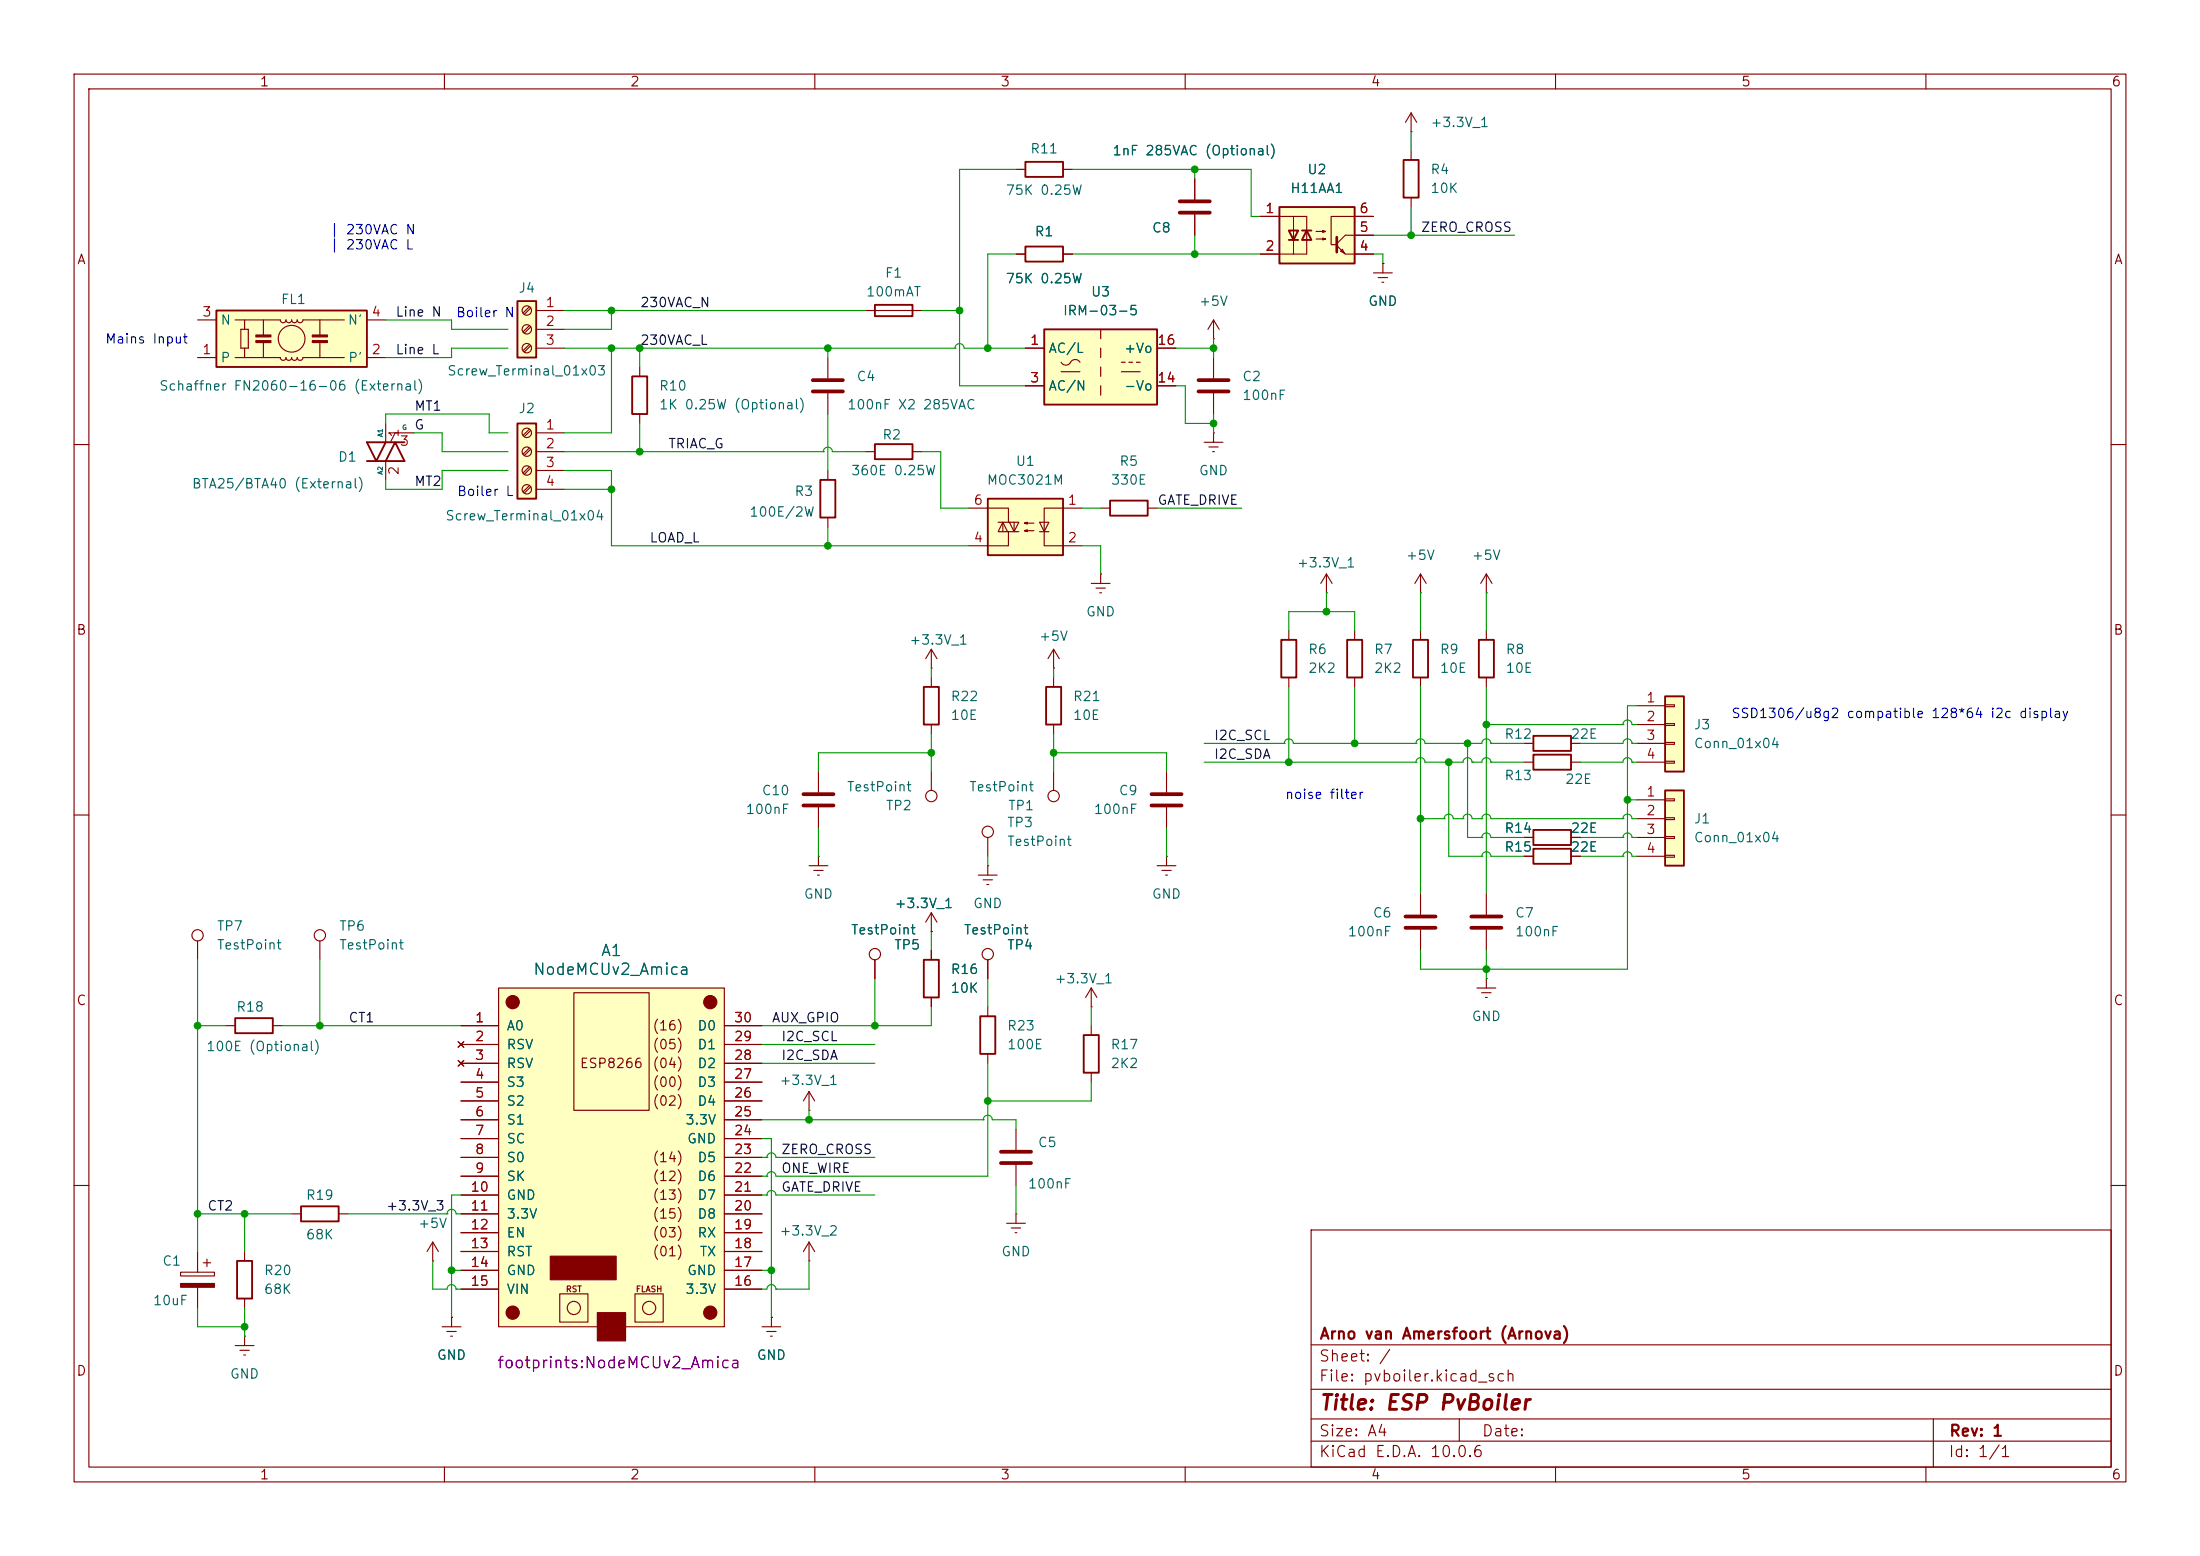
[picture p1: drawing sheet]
<svg xmlns="http://www.w3.org/2000/svg" width="297mm" height="210mm" viewBox="0 0 297 210" stroke-linecap="round" stroke-linejoin="round" font-family="sans-serif">
<g fill="none" stroke="#840000" stroke-width=".15">
<path d="M10 10h277v190h-277zM12 12h273v186h-273zM60 10v2M110 10v2M160 10v2M210 10v2M260 10v2M161.3 24.1v2.8M161.3 29v2.8M185.4 36.8h2.6M186.1 37.5h1.2M186.6 38.1h.2"/>
<path d="M186.7 35.6h.1M186.7 35.6v1.2M86.4 49.5v1.3M86.4 55.9v1.3M163.8 45.7h.1M163.8 43.2v2.5M163.8 48.3v2.8M163.8 53.1v2.8M163.8 43.2l-.7 1.3M163.8 43.2l.8 1.3M10 60h2M285 60h2"/>
<path d="M200.7 85.1v1.3M200.7 91.4v1.3M10 110h2M109.2 116.8h2.6M109.9 117.5h1.2M110.4 118.1h.2M110.5 115.6h.1M110.5 115.6v1.2M285 110h2M133.3 135.9v1.3M191.8 120.7v2.7M191.8 125.5v2.8"/>
<path d="M199.4 133.4h2.5M200 134h1.3M200.5 134.6h.3M200.7 132.1h.1M200.7 132.1v1.3M133.3 142.2v1.3M10 160h2M109.2 170.2h.1M109.2 167.6l-.7 1.3M109.2 167.6l.8 1.3M109.2 167.6v2.6M177 166h108v32h-108z"/>
<path d="M285 160h2M60 198v2M110 198v2M160 198v2M177 194.5h108M177 191.5h108M177 187.5h108M177 181.5h108M197 191.5v3M210 198v2M260 198v2M261 191.5v6.5"/>
</g>
<path d="M85.3 50.8h2.1v5.1h-2.1zM199.6 86.4h2.1v5h-2.1zM132.3 137.2h2.1v5h-2.1z" fill="none" stroke="#840000" stroke-width=".25"/>
<path d="M159.3 27.2h4M159.3 28.7h4M161.8 51.3h4.1M161.8 52.8h4.1M189.7 123.7h4.1M189.7 125.2h4.1" fill="none" stroke="#840000" stroke-width=".51"/>
<path d="M172.7 27.9h10.2v7.7h-10.2z" fill="#ffffc2"/>
<path d="M172.7 27.9h10.2v7.7h-10.2zM174 31.1h1.3l-.7 1.3zM174 32.4h1.3M175.8 31.1h1.2M176.4 31.1l.6 1.3h-1.2z" fill="none" stroke="#840000" stroke-width=".25"/>
<path d="M170.2 29.2h4.4v5.1h-4.4M174.6 29.2h1.8v5.1h-1.8M177.7 31.2h1.2l-.3 .2v-.3l.3 .1M177.7 32.3h1.2l-.3 .1v-.3l.3 .2M180.5 33.1l1.1 1.2h3.8M181 33.9l.2-.2 .3 .5zM185.4 29.2h-5.7v3.8h.6M185.4 31.8h-3.8l-1.1 1.1" fill="none" stroke="#840000" stroke-width=".15"/>
<path d="M180.5 32v2" fill="none" stroke="#840000" stroke-width=".36"/>
<path d="M67.3 133.4h30.5v45.7h-30.5z" fill="#ffffc2"/>
<g fill="#840000" stroke="#840000" stroke-width=".15">
<path d="M74.3 169.5h8.9v3.2h-8.9z"/>
<path d="M80.6 177.2h3.9v3.8h-3.9z"/>
<circle cx="69.2" cy="135.3" r=".89"/>
<circle cx="69.2" cy="177.2" r=".89"/>
<circle cx="95.9" cy="135.3" r=".89"/>
<circle cx="95.9" cy="177.2" r=".89"/>
</g>
<g fill="none" stroke="#840000" stroke-width=".15">
<path d="M62.2 138.4h5.1M67.3 133.4h30.5v45.7h-30.5zM77.5 134h10.1v15.9h-10.1zM97.8 138.4h5.1M61.8 140.6l.8 .8M61.8 143.1l.8 .8M62.2 141h5.1M62.2 143.5h5.1M62.2 146.1h5.1M62.2 148.6h5.1M62.2 151.1h5.1M62.2 153.7h5.1"/>
<path d="M62.2 156.2h5.1M62.2 158.8h5.1M62.6 140.6l-.8 .8M62.6 143.1l-.8 .8M97.8 141h5.1M97.8 143.5h5.1M97.8 146.1h5.1M97.8 148.6h5.1M97.8 151.1h5.1M97.8 153.7h5.1M97.8 156.2h5.1M97.8 158.8h5.1"/>
<path d="M62.2 161.3h5.1M62.2 163.8h5.1M62.2 166.4h5.1M62.2 168.9h5.1M62.2 171.5h5.1M62.2 174h5.1M75.6 174.6h3.8v3.8h-3.8zM85.7 174.6h3.8v3.8h-3.8zM97.8 161.3h5.1M97.8 163.8h5.1M97.8 166.4h5.1M97.8 168.9h5.1"/>
<path d="M97.8 171.5h5.1M97.8 174h5.1M102.9 179.1h2.5M103.5 179.7h1.3M104.1 177.8h.1M104.1 177.8v1.3M104 180.3h.3"/>
<circle cx="77.5" cy="176.5" r=".89"/>
<circle cx="87.6" cy="176.5" r=".89"/>
</g>
<path d="M224.8 106.7h2.5v10.1h-2.5z" fill="#ffffc2"/>
<path d="M189.5 21.6h2v5.1h-2zM224.8 106.7h2.5v10.1h-2.5z" fill="none" stroke="#840000" stroke-width=".25"/>
<g fill="none" stroke="#840000" stroke-width=".15">
<path d="M190.5 17.8h.1M190.5 15.2l-.8 1.3M190.5 15.2l.8 1.3M190.5 15.2v2.6M190.5 20.3v1.3M190.5 26.7v1.2M221 108h3.8M221 110.5h3.8M221 113h3.8M221 115.6h3.8M224.8 107.8h1.3v.3h-1.3zM224.8 110.4h1.3v.2h-1.3z"/>
<path d="M224.8 112.9h1.3v.3h-1.3zM224.8 115.4h1.3v.3h-1.3zM109.2 149.9h.1M109.2 147.3l-.7 1.3M109.2 147.3l.8 1.3M109.2 147.3v2.6"/>
</g>
<path d="M224.8 94h2.5v10.1h-2.5z" fill="#ffffc2"/>
<path d="M149.9 67.6h5v2h-5zM173 86.4h2v5h-2zM181.9 86.4h2v5h-2zM224.8 94h2.5v10.1h-2.5zM146.3 139.7h2v5.1h-2z" fill="none" stroke="#840000" stroke-width=".25"/>
<g fill="none" stroke="#840000" stroke-width=".15">
<path d="M147.3 78.7h2.6M148 79.4h1.2M148.6 77.5h.1M148.6 77.5v1.2M148.6 68.6h1.3M154.9 68.6h1.3M148.5 80h.2M174 85.1v1.3M174 91.4v1.3M182.9 85.1v1.3M182.9 91.4v1.3M221 95.3h3.8"/>
<path d="M221 97.8h3.8M224.8 95.1h1.3v.3h-1.3zM224.8 97.7h1.3v.2h-1.3zM110.5 104.1v2.8M110.5 109v2.8M221 100.3h3.8M221 102.9h3.8M224.8 100.2h1.3v.3h-1.3zM224.8 102.7h1.3v.3h-1.3zM147.3 138.4v1.3M147.3 144.8v1.3M135.9 165.1h2.5"/>
<path d="M136.5 165.7h1.3M137 166.4h.3M137.2 163.8h.1M137.2 163.8v1.3"/>
</g>
<path d="M108.5 107.2h4M108.5 108.7h4" fill="none" stroke="#840000" stroke-width=".51"/>
<path d="M133.3 67.3h10.2v7.6h-10.2z" fill="#ffffc2"/>
<path d="M118.1 59.9h5.1v2.1h-5.1zM133.3 67.3h10.2v7.6h-10.2zM32 170.2h2v5.1h-2z" fill="none" stroke="#840000" stroke-width=".25"/>
<g fill="none" stroke="#840000" stroke-width=".15">
<path d="M116.8 61h1.3M123.2 61h1.3M130.8 68.6h5.3v1.9M134.7 70.5h2.8l-.6 1.3-.6-1.3M135.4 70.5v1.3M136 71.8l-.6-1.3-.7 1.3h2.8M136.1 71.8v1.9h-5.3M136.9 70.5v1.3M138.3 70.6l.4-.1v.2l-.4-.1h1.3M138.3 71.6l.4-.1v.3l-.4-.2h1.3M140.3 70.5h1.3l-.6 1.3zM140.3 71.8h1.3"/>
<path d="M146 68.6h-5v5.1h5M24.4 171.7h4.6v.5h-4.6zM26.7 168.9v2.8M26.7 173.7v2.8M27.4 170.4h1M27.9 169.9v1M33 168.9v1.3M33 175.3v1.2"/>
</g>
<path d="M24.4 173.2h4.6v.5h-4.6z" fill="#840000" stroke="#840000" stroke-width=".15"/>
<path d="M141 44.5h15.2v10.1h-15.2z" fill="#ffffc2"/>
<g fill="none" stroke="#840000" stroke-width=".25">
<path d="M138.4 33.3h5.1v2h-5.1zM138.4 21.8h5.1v2.1h-5.1zM52.1 59.7l-1.3 2.5-1.3-2.5h5.1M118.1 41.1h5.1v1.6h-5.1zM141 44.5h15.2v10.1h-15.2zM49.5 62.2h5.1l-1.3-2.5-1.2 2.5M110.7 64.8h2.1v5.1h-2.1zM141.2 92.7h2.1v5.1h-2.1zM190.8 86.4h2v5h-2zM207 101.9h5.1v2h-5.1zM207 112h5.1v2h-5.1zM31.7 137.4h5.1v2h-5.1z"/>
<path d="M40.6 162.8h5.1v2h-5.1z"/>
</g>
<g fill="none" stroke="#840000" stroke-width=".15">
<path d="M137.2 34.3h1.2M137.2 22.9h1.2M143.5 34.3h1.3M143.5 22.9h1.3M52.1 57.2v2.5M55.9 58.4h-2.6l-.6 1.3M111.8 48.3v2.8M111.8 53.1v2.8M116.8 41.9h7.7M138.4 47h2.6M138.4 52.1h2.6M143.3 48.9a.77 .77 0 0 0 .7 .4 .77 .77 0 0 0 .7-.6 .73 .73 0 0 1 1.1 .2"/>
<path d="M143.3 50.2h2.5M148.6 44.5v1.2M148.6 47v1.3M148.6 49.5v1.3M148.6 52.1v1.2M151.4 50.2h2.5M151.4 48.9h.5M152.4 48.9h.5M153.4 48.9h.5M156.2 47h2.5M156.2 52.1h2.5M52.1 62.2v2.6"/>
<path d="M111.8 63.5v1.3M111.8 69.9v1.2M125.7 90.2h.1M125.7 87.6v2.6M125.7 87.6l-.7 1.3M125.7 87.6l.8 1.3M142.2 90.2h.1M142.2 87.6v2.6M142.2 91.4v1.3M142.2 97.8v1.3M142.2 87.6l-.7 1.3M142.2 87.6l.8 1.3"/>
<path d="M191.8 85.1v1.3M191.8 91.4v1.3M125.7 104.1v2.6M132.1 118.1h2.5M132.7 118.7h1.3M133.2 119.4h.3M133.3 116.8h.1M133.3 113v2.6M133.3 116.8v1.3M142.2 104.1v2.6M156.2 116.8h2.5M156.8 117.5h1.3"/>
<path d="M157.4 118.1h.2M157.5 115.6h.1M157.5 104.1v2.8M157.5 109v2.8M157.5 115.6v1.2M205.7 102.9h1.3M205.7 113h1.3M212.1 102.9h1.3M212.1 113h1.3M26.7 127v2.5M30.5 138.4h1.2M36.8 138.4h1.3"/>
<path d="M43.2 127v2.5M125.7 125.7h.1M125.7 123.2l.8 1.3M125.7 123.2l-.7 1.3M125.7 123.2v2.5M147.3 135.9h.1M147.3 133.4l.8 1.2M147.3 133.4l-.7 1.2M147.3 133.4v2.5M39.4 163.8h1.2M45.7 163.8h1.3M58.4 170.2h.1"/>
<path d="M58.4 167.6l-.7 1.3M58.4 167.6l.8 1.3M58.4 167.6v2.6M59.7 179.1h2.5M60.3 179.7h1.3M61 177.8h.1M61 177.8v1.3M31.7 181.6h2.6M32.4 182.2h1.3M32.9 182.9h.2M33 180.3h.1M33 180.3v1.3"/>
<path d="M60.8 180.3h.3"/>
<circle cx="125.7" cy="107.4" r=".76"/>
<circle cx="133.3" cy="112.3" r=".76"/>
<circle cx="142.2" cy="107.4" r=".76"/>
<circle cx="26.7" cy="126.2" r=".76"/>
<circle cx="43.2" cy="126.2" r=".76"/>
</g>
<path d="M109.7 52.8h4.1M109.7 51.3h4.1M155.4 107.2h4.1M155.4 108.7h4.1" fill="none" stroke="#840000" stroke-width=".51"/>
<path d="M69.8 40.6h2.6v7.7h-2.6z" fill="#ffffc2"/>
<path d="M69.8 40.6h2.6v7.7h-2.6zM124.7 129.5h2v5.1h-2z" fill="none" stroke="#840000" stroke-width=".25"/>
<g fill="none" stroke="#840000" stroke-width=".15">
<path d="M71.5 41.4l-.9 .8M71.5 43.9l-.9 .9M71.5 46.5l-.9 .8M71.7 41.6l-.9 .8M71.7 44.1l-.9 .9M71.7 46.7l-.9 .8M72.4 41.9h3.8M72.4 44.5h3.8M72.4 47h3.8M162.6 59.7h2.5M163.8 58.4h.1M163.8 58.4v1.3"/>
<path d="M163.2 60.3h1.3M163.7 61h.3M191.8 77.5l-.8 1.2M191.8 77.5l.7 1.2M191.8 77.5v2.5M191.8 80h.1M118.1 129.5v2.6M125.7 128.3v1.2M125.7 134.6v1.3M133.3 129.5v2.6M200.7 120.7v2.7M200.7 125.5v2.8"/>
<path d="M137.2 152.4v2.8M137.2 157.2v2.8"/>
<circle cx="71.1" cy="41.9" r=".63"/>
<circle cx="71.1" cy="44.4" r=".63"/>
<circle cx="71.1" cy="47" r=".63"/>
<circle cx="118.1" cy="128.8" r=".76"/>
<circle cx="133.3" cy="128.8" r=".76"/>
</g>
<path d="M198.6 123.7h4.1M198.6 125.2h4.1M135.1 155.4h4.1M135.1 157h4.1" fill="none" stroke="#840000" stroke-width=".51"/>
<path d="M69.8 57.2h2.6v10.1h-2.6z" fill="#ffffc2"/>
<path d="M69.8 57.2h2.6v10.1h-2.6zM124.7 92.7h2v5.1h-2zM207 99.3h5.1v2h-5.1z" fill="none" stroke="#840000" stroke-width=".25"/>
<g fill="none" stroke="#840000" stroke-width=".15">
<path d="M71.5 57.9l-.9 .9M71.7 58.1l-.9 .8M72.4 58.4h3.8M71.5 60.5l-.9 .8M71.5 63l-.9 .8M71.5 65.5l-.9 .9M71.7 60.6l-.9 .9M71.7 63.2l-.9 .8M71.7 65.7l-.9 .8M72.4 61h3.8M72.4 63.5h3.8M72.4 66h3.8"/>
<path d="M179.1 77.5l-.8 1.2M179.1 77.5l.7 1.2M179.1 77.5v2.5M200.7 77.5l-.8 1.2M200.7 77.5l.7 1.2M200.7 77.5v2.5M125.7 91.4v1.3M125.7 97.8v1.3M179.1 80h.1M200.7 80h.1M205.7 100.3h1.3M212.1 100.3h1.3"/>
<circle cx="71.1" cy="58.4" r=".63"/>
<circle cx="71.1" cy="66" r=".63"/>
<circle cx="71.1" cy="61" r=".63"/>
<circle cx="71.1" cy="63.5" r=".63"/>
</g>
<path d="M29.2 41.9h20.3v7.6h-20.3z" fill="#ffffc2"/>
<path d="M29.2 41.9h20.3v7.6h-20.3zM207 114.6h5.1v2h-5.1z" fill="none" stroke="#840000" stroke-width=".25"/>
<g fill="none" stroke="#840000" stroke-width=".15">
<path d="M137.2 34.3h1.2M143.5 34.3h1.3M161.3 24.1v2.8M161.3 29v2.8M170.2 34.3h2.5M170.2 29.2h2.5M182.9 34.3h2.5M182.9 29.2h2.5M182.9 31.8h2.5M186.7 35.6h.1M26.7 48.3h2.5M26.7 43.2h2.5"/>
<path d="M31.7 48.3h6.1l.2 .2 .2 .1 .3-.1 .1-.2 .1 .2 .3 .1 .3-.1 .1-.2 .1 .2 .3 .1 .2-.1 .1-.2 .1 .2 .3 .1 .3-.1 .1-.2h5.6M31.7 43.2h6.1l.2 .2 .2 .2 .3-.2 .1-.2 .1 .2 .3 .2 .3-.2 .1-.2 .1 .2 .3 .2 .2-.2 .1-.2 .1 .2 .3 .2 .3-.2 .1-.2h5.6M32.5 44.5h1v2.5h-1zM33 43.2v1.3M33 47v1.3M35.6 43.2v2M35.6 46.2v2.1M43.2 43.2v2M43.2 46.2v2.1M49.5 48.3h2.6M49.5 43.2h2.6M138.4 47h2.6"/>
<path d="M138.4 52.1h2.6M156.2 47h2.5M156.2 52.1h2.5M205.7 115.6h1.3M205.7 113h1.3M212.1 115.6h1.3M212.1 113h1.3M62.2 138.4h5.1M97.8 138.4h5.1M118.1 129.5v2.6M125.7 125.7h.1M125.7 128.3v1.2"/>
<path d="M125.7 134.6v1.3M133.3 129.5v2.6M61.8 140.6l.8 .8M61.8 143.1l.8 .8M62.2 141h5.1M62.2 143.5h5.1M62.2 146.1h5.1M62.2 148.6h5.1M62.2 151.1h5.1M62.2 153.7h5.1M62.2 156.2h5.1M62.2 158.8h5.1"/>
<path d="M62.6 140.6l-.8 .8M62.6 143.1l-.8 .8M97.8 141h5.1M97.8 143.5h5.1M97.8 146.1h5.1M97.8 148.6h5.1M97.8 151.1h5.1M97.8 153.7h5.1M97.8 156.2h5.1M97.8 158.8h5.1M61 177.8h.1M62.2 161.3h5.1"/>
<path d="M62.2 163.8h5.1M62.2 166.4h5.1M62.2 168.9h5.1M62.2 171.5h5.1M62.2 174h5.1M97.8 161.3h5.1M97.8 163.8h5.1M97.8 166.4h5.1M97.8 168.9h5.1M97.8 171.5h5.1M97.8 174h5.1M104.1 177.8h.1"/>
<circle cx="39.4" cy="45.7" r="1.8"/>
</g>
<g fill="#840000" stroke="#840000" stroke-width=".15">
<path d="M34.5 46h2.1v.2h-2.1z"/>
<path d="M34.5 45.2h2.1v.3h-2.1z"/>
<path d="M42.2 46h2v.2h-2z"/>
<path d="M42.2 45.2h2v.3h-2z"/>
</g>
<g fill="none" stroke="#009600" stroke-width=".15">
<path d="M190.5 17.8v2.5M137.2 34.3h-3.9v12.7M137.2 22.9h-7.7v29.2h8.9M144.8 34.3h25.4M144.8 22.9h24.1v6.3h1.3M161.3 22.9v1.2M161.3 31.8v2.5M185.4 31.8h19.1M185.4 34.3h1.3v1.3M190.5 27.9v3.9M52.1 57.2v-1.3h13.9v2.5h2.6M52.1 43.2h8.9v1.3h7.6"/>
<path d="M55.9 58.4h3.8v2.6h8.9M68.6 47h-7.6v1.3h-8.9M76.2 41.9h40.6M76.2 47h52.7M82.5 41.9v2.6h-6.3M82.5 47v11.4h-6.3M86.4 47v2.5M86.4 57.2v3.8M111.8 47v1.3M111.8 55.9v7.6M124.5 41.9h5M128.9 47h.1"/>
<path d="M128.9 47a.61 .61 0 0 1 .6-.6 .61 .61 0 0 1 .6 .6h8.3M158.7 52.1h1.3v5.1h3.8M158.7 47h5.1M163.8 45.7v2.6M163.8 55.9v2.5M68.6 63.5h-8.9v2.5h-7.6v-1.2M76.2 63.5h6.3v10.2h48.3M76.2 61h35M76.2 66h6.3M111.2 61h.1M111.2 61a.61 .61 0 0 1 .6-.6 .61 .61 0 0 1 .6 .6h4.4M111.8 71.1v2.6"/>
<path d="M124.5 61h2.5v7.6h3.8M146 73.7h2.6v3.8M146 68.6h2.6M156.2 68.6h11.4M125.7 90.2v1.2M125.7 99.1v5M142.2 90.2v1.2M142.2 99.1v5M174 85.1v-2.5h8.9v2.5M174 92.7v10.2M179.1 80v2.6M182.9 92.7v7.6"/>
<path d="M191.8 80v5.1M191.8 92.7v28M200.7 80v5.1M200.7 92.7v28M200.7 97.8h18.4M219.1 97.8h.1M219.1 97.8a.61 .61 0 0 1 .6-.6 .61 .61 0 0 1 .6 .6h.7M221 95.3h-1.3v35.5h-27.9v-2.5M110.5 111.8v3.8M125.7 101.6h-15.2v2.5M133.3 115.6v1.2M142.2 101.6h15.3v2.5"/>
<path d="M157.5 111.8v3.8M162.6 100.3h10.8M162.6 102.9h28.6M173.4 100.3h.1M173.4 100.3a.61 .61 0 0 1 .6-.6 .61 .61 0 0 1 .6 .6h16.6M191.2 100.3a.61 .61 0 0 1 .6-.6 .61 .61 0 0 1 .6 .6h7.7a.61 .61 0 0 1 .6-.6 .61 .61 0 0 1 .6 .6M191.2 102.9a.61 .61 0 0 1 .6-.6 .61 .61 0 0 1 .6 .6h5.1a.61 .61 0 0 1 .6-.6 .61 .61 0 0 1 .6 .6M191.2 100.3h.1M191.2 102.9h.1M191.8 110.5h3.2M195 110.5h.1M195 110.5a.61 .61 0 0 1 .6-.6 .61 .61 0 0 1 .6 .6h1.3"/>
<path d="M195.6 102.9v12.7h4.5M197.5 110.5h.1M197.5 110.5a.61 .61 0 0 1 .6-.6 .61 .61 0 0 1 .6 .6h1.4M198.1 100.3v12.7h2M198.7 102.9h1.4a.61 .61 0 0 1 .6-.6 .61 .61 0 0 1 .6 .6M198.7 102.9h.1M200.1 113h.1M200.1 113a.61 .61 0 0 1 .6-.6 .61 .61 0 0 1 .6 .6h4.4M200.1 115.6h.1M200.1 115.6a.61 .61 0 0 1 .6-.6 .61 .61 0 0 1 .6 .6h4.4M200.1 110.5h.1M200.1 110.5a.61 .61 0 0 1 .6-.6 .61 .61 0 0 1 .6 .6h17.8"/>
<path d="M201.3 100.3h.1M201.3 102.9h.1M201.3 100.3h4.4M201.3 102.9h4.4M213.4 100.3h5.7a.61 .61 0 0 1 .6-.6 .61 .61 0 0 1 .6 .6M213.4 102.9h5.7a.61 .61 0 0 1 .6-.6 .61 .61 0 0 1 .6 .6M213.4 113h5.7M213.4 115.6h5.7M219.1 110.5h.1M219.1 110.5a.61 .61 0 0 1 .6-.6 .61 .61 0 0 1 .6 .6h.7M219.1 113h.1M219.1 113a.61 .61 0 0 1 .6-.6 .61 .61 0 0 1 .6 .6h.7"/>
<path d="M219.1 115.6h.1M219.1 115.6a.61 .61 0 0 1 .6-.6 .61 .61 0 0 1 .6 .6h.7M219.7 108h1.3M220.3 100.3h.1M220.3 102.9h.1M220.3 100.3h.7M220.3 102.9h.7M26.7 138.4h3.8M26.7 129.5v39.4M38.1 138.4h24.1M43.2 129.5v8.9M118.1 132.1v6.3"/>
<path d="M125.7 125.7v2.6M125.7 135.9v2.5h-22.8M133.3 132.1v3.8M147.3 135.9v2.5M200.7 128.3v3.8M102.9 143.5h15.2M102.9 158.8h.6M102.9 153.7h1.2v24.1M102.9 141h15.2M102.9 151.1h29.8M102.9 156.2h.6M103.5 158.8h.1"/>
<path d="M103.5 156.2h.1M103.5 156.2a.61 .61 0 0 1 .6-.6 .61 .61 0 0 1 .6 .6h13.4M109.2 149.9v1.2M132.7 151.1h.1M132.7 151.1a.61 .61 0 0 1 .6-.6 .61 .61 0 0 1 .7 .6h3.2v1.3M133.3 143.5v15.3h-28.6a.61 .61 0 0 0-.6-.7 .61 .61 0 0 0-.6 .7M147.3 146.1v2.5h-14M26.7 176.5v2.6h6.3M26.7 163.8h12.7M33 163.8v5.1M33 176.5v3.8M47 163.8h13.4"/>
<path d="M58.4 170.2v3.8h2a.61 .61 0 0 1 .6-.6 .61 .61 0 0 1 .6 .6M60.4 163.8h.1M60.4 163.8a.61 .61 0 0 1 .6-.6 .61 .61 0 0 1 .6 .6h.6M61 171.5h1.2M61.6 174h.1M61.6 174h.6M62.2 161.3h-1.2v16.5M102.9 174h.6a.61 .61 0 0 1 .6-.6 .61 .61 0 0 1 .6 .6M102.9 171.5h1.2M102.9 161.3h.6M103.5 161.3h.1M103.5 161.3a.61 .61 0 0 1 .6-.6 .61 .61 0 0 1 .6 .6h13.4"/>
<path d="M104.7 174h.1M109.2 170.2v3.8h-4.5M137.2 160v3.8"/>
</g>
<g fill="#009600" stroke="#009600" stroke-width=".14">
<circle cx="82.5" cy="41.9" r=".46"/>
<circle cx="133.3" cy="148.6" r=".46"/>
<circle cx="109.2" cy="151.1" r=".46"/>
<circle cx="104.1" cy="171.5" r=".46"/>
<circle cx="118.1" cy="138.4" r=".46"/>
<circle cx="33" cy="163.8" r=".46"/>
<circle cx="26.7" cy="163.8" r=".46"/>
<circle cx="61" cy="171.5" r=".46"/>
<circle cx="33" cy="179.1" r=".46"/>
<circle cx="26.7" cy="138.4" r=".46"/>
<circle cx="43.2" cy="138.4" r=".46"/>
<circle cx="82.5" cy="47" r=".46"/>
<circle cx="82.5" cy="66" r=".46"/>
<circle cx="86.4" cy="61" r=".46"/>
<circle cx="125.7" cy="101.6" r=".46"/>
<circle cx="111.8" cy="73.7" r=".46"/>
<circle cx="86.4" cy="47" r=".46"/>
<circle cx="219.7" cy="108" r=".46"/>
<circle cx="174" cy="102.9" r=".46"/>
<circle cx="195.6" cy="102.9" r=".46"/>
<circle cx="191.8" cy="110.5" r=".46"/>
<circle cx="198.1" cy="100.3" r=".46"/>
<circle cx="182.9" cy="100.3" r=".46"/>
<circle cx="200.7" cy="130.8" r=".46"/>
<circle cx="200.7" cy="97.8" r=".46"/>
<circle cx="163.8" cy="57.2" r=".46"/>
<circle cx="161.3" cy="34.3" r=".46"/>
<circle cx="129.5" cy="41.9" r=".46"/>
<circle cx="111.8" cy="47" r=".46"/>
<circle cx="133.3" cy="47" r=".46"/>
<circle cx="163.8" cy="47" r=".46"/>
<circle cx="161.3" cy="22.9" r=".46"/>
<circle cx="190.5" cy="31.8" r=".46"/>
<circle cx="179.1" cy="82.6" r=".46"/>
<circle cx="142.2" cy="101.6" r=".46"/>
</g>
<text font-size="2" fill="#840000" x="178" y="190.8">Title: ESP PvBoiler</text>
<g font-size="1.5" fill="#006464">
<text x="71.9" y="132">NodeMCUv2_Amica</text>
<text x="81" y="129.4">A1</text>
</g>
<text font-size="1.5" fill="#840084" x="67" y="185.1">footprints:NodeMCUv2_Amica</text>
<g font-size="1.5" fill="#840000">
<text x="178" y="184.1">Sheet: /</text>
<text x="178" y="181.1">Arno van Amersfoort (Arnova)</text>
<text x="178" y="186.8">File: pvboiler.kicad_sch</text>
<text x="178" y="197">KiCad E.D.A. 10.0.6</text>
<text x="178" y="194.2">Size: A4</text>
<text x="200" y="194.2">Date:</text>
<text x="263" y="197">Id: 1/1</text>
<text x="263" y="194.2">Rev: 1</text>
</g>
<g font-size="1.3" fill="#840000">
<text x="35" y="12">1</text>
<text x="85" y="12">2</text>
<text x="135" y="12">3</text>
<text x="185" y="12">4</text>
<text x="235" y="12">5</text>
<text x="285" y="12">6</text>
<text x="10.3" y="36">A</text>
<text x="285.3" y="36">A</text>
<text x="10.2" y="86">B</text>
<text x="285.2" y="86">B</text>
<text x="10.2" y="136">C</text>
<text x="285.2" y="136">C</text>
<text x="88" y="139.4">(16)</text>
<text x="88" y="141.9">(05)</text>
<text x="78.2" y="144.5">ESP8266</text>
<text x="88" y="144.5">(04)</text>
<text x="88" y="147">(00)</text>
<text x="88" y="149.6">(02)</text>
<text x="88" y="157.2">(14)</text>
<text x="88" y="159.7">(12)</text>
<text x="88" y="162.3">(13)</text>
<text x="88" y="164.8">(15)</text>
<text x="88" y="167.3">(03)</text>
<text x="88" y="169.9">(01)</text>
<text x="10.2" y="186">D</text>
<text x="285.2" y="186">D</text>
<text x="35" y="200">1</text>
<text x="85" y="200">2</text>
<text x="135" y="200">3</text>
<text x="185" y="200">4</text>
<text x="235" y="200">5</text>
<text x="285" y="200">6</text>
</g>
<g font-size="1.3" fill="#006464">
<text x="193" y="17.5">+3.3V_1</text>
<text x="139" y="21">R11</text>
<text x="150.1" y="21.3">1nF 285VAC (Optional)</text>
<text x="176.4" y="23.8">U2</text>
<text x="193" y="23.8">R4</text>
<text x="135.7" y="26.6">75K 0.25W</text>
<text x="174.1" y="26.4">H11AA1</text>
<text x="193" y="26.4">10K</text>
<text x="139.6" y="32.2">R1</text>
<text x="155.4" y="31.7">C8</text>
<text x="37.8" y="41.3">FL1</text>
<text x="69.9" y="39.8">J4</text>
<text x="116.8" y="40.3">100mAT</text>
<text x="119.4" y="37.8">F1</text>
<text x="135.7" y="38.6">75K 0.25W</text>
<text x="147.2" y="40.3">U3</text>
<text x="161.8" y="41.6">+5V</text>
<text x="184.6" y="41.6">GND</text>
<text x="29.7" y="44.1">N</text>
<text x="46.9" y="44.1">N'</text>
<text x="141.5" y="48">AC/L</text>
<text x="143.4" y="42.9">IRM-03-5</text>
<text x="151.7" y="48">+Vo</text>
<text x="21.4" y="53">Schaffner FN2060-16-06 (External)</text>
<text x="29.7" y="49.2">P</text>
<text x="46.9" y="49.2">P'</text>
<text x="60.3" y="51">Screw_Terminal_01x03</text>
<text x="88.9" y="53">R10</text>
<text x="115.6" y="51.8">C4</text>
<text x="141.5" y="53">AC/N</text>
<text x="151.7" y="53">-Vo</text>
<text x="167.6" y="51.8">C2</text>
<text x="69.9" y="56.1">J2</text>
<text x="88.9" y="55.6">1K 0.25W (Optional)</text>
<text x="114.3" y="55.6">100nF X2 285VAC</text>
<text x="119" y="59.6">R2</text>
<text x="167.6" y="54.3">100nF</text>
<text x="45.5" y="62.6">D1</text>
<text x="114.8" y="64.5">360E 0.25W</text>
<text x="133.1" y="65.7">MOC3021M</text>
<text x="137" y="63.2">U1</text>
<text x="149.9" y="65.7">330E</text>
<text x="151" y="63.2">R5</text>
<text x="161.8" y="64.5">GND</text>
<text x="25.8" y="66.2">BTA25/BTA40 (External)</text>
<text x="60" y="70.6">Screw_Terminal_01x04</text>
<text x="101.1" y="70.1">100E/2W</text>
<text x="107.2" y="67.3">R3</text>
<text x="175" y="76.9">+3.3V_1</text>
<text x="189.7" y="75.9">+5V</text>
<text x="198.6" y="75.9">+5V</text>
<text x="146.5" y="83.5">GND</text>
<text x="122.7" y="87.3">+3.3V_1</text>
<text x="140.2" y="86.8">+5V</text>
<text x="176.5" y="88.6">R6</text>
<text x="185.4" y="88.6">R7</text>
<text x="194.3" y="88.6">R9</text>
<text x="203.2" y="88.6">R8</text>
<text x="128.3" y="94.9">R22</text>
<text x="144.8" y="94.9">R21</text>
<text x="176.5" y="91.1">2K2</text>
<text x="185.4" y="91.1">2K2</text>
<text x="194.3" y="91.1">10E</text>
<text x="203.2" y="91.1">10E</text>
<text x="128.3" y="97.5">10E</text>
<text x="144.8" y="97.5">10E</text>
<text x="203" y="100">R12</text>
<text x="212" y="100">22E</text>
<text x="228.6" y="98.8">J3</text>
<text x="228.6" y="101.3">Conn_01x04</text>
<text x="102.8" y="107.6">C10</text>
<text x="114.2" y="107.1">TestPoint</text>
<text x="130.8" y="107.1">TestPoint</text>
<text x="151" y="107.6">C9</text>
<text x="203" y="105.6">R13</text>
<text x="211.2" y="106.1">22E</text>
<text x="100.6" y="110.2">100nF</text>
<text x="119.5" y="109.7">TP2</text>
<text x="135.9" y="112">TP3</text>
<text x="136" y="109.7">TP1</text>
<text x="147.6" y="110.2">100nF</text>
<text x="203" y="112.7">R14</text>
<text x="212" y="112.7">22E</text>
<text x="228.6" y="111.5">J1</text>
<text x="228.6" y="114">Conn_01x04</text>
<text x="135.9" y="114.5">TestPoint</text>
<text x="203" y="115.3">R15</text>
<text x="212" y="115.3">22E</text>
<text x="29.2" y="125.9">TP7</text>
<text x="45.7" y="125.9">TP6</text>
<text x="108.4" y="121.6">GND</text>
<text x="120.7" y="122.9">+3.3V_1</text>
<text x="131.3" y="122.9">GND</text>
<text x="155.4" y="121.6">GND</text>
<text x="185.2" y="124.2">C6</text>
<text x="204.5" y="124.2">C7</text>
<text x="29.2" y="128.5">TestPoint</text>
<text x="45.7" y="128.5">TestPoint</text>
<text x="114.8" y="126.4">TestPoint</text>
<text x="120.6" y="128.5">TP5</text>
<text x="128.3" y="131.8">R16</text>
<text x="130" y="126.4">TestPoint</text>
<text x="135.9" y="128.5">TP4</text>
<text x="181.9" y="126.7">100nF</text>
<text x="204.5" y="126.7">100nF</text>
<text x="31.8" y="136.9">R18</text>
<text x="128.3" y="134.3">10K</text>
<text x="142.3" y="133">+3.3V_1</text>
<text x="27.8" y="142.2">100E (Optional)</text>
<text x="68.3" y="139.4">A0</text>
<text x="68.3" y="141.9">RSV</text>
<text x="94.1" y="141.9">D1</text>
<text x="94.1" y="139.4">D0</text>
<text x="135.9" y="139.4">R23</text>
<text x="135.9" y="141.9">100E</text>
<text x="149.8" y="141.9">R17</text>
<text x="198.6" y="138.1">GND</text>
<text x="68.3" y="144.5">RSV</text>
<text x="68.3" y="147">S3</text>
<text x="68.3" y="149.6">S2</text>
<text x="94.1" y="149.6">D4</text>
<text x="94.1" y="147">D3</text>
<text x="94.1" y="144.5">D2</text>
<text x="105.1" y="146.8">+3.3V_1</text>
<text x="149.8" y="144.5">2K2</text>
<text x="68.3" y="152.1">S1</text>
<text x="68.3" y="154.6">SC</text>
<text x="92.4" y="152.1">3.3V</text>
<text x="92.7" y="154.6">GND</text>
<text x="140" y="155.1">C5</text>
<text x="68.3" y="157.2">S0</text>
<text x="68.3" y="159.7">SK</text>
<text x="94.1" y="159.7">D6</text>
<text x="94.1" y="157.2">D5</text>
<text x="138.7" y="160.7">100nF</text>
<text x="41.2" y="162.3">R19</text>
<text x="41.2" y="167.6">68K</text>
<text x="56.4" y="166.1">+5V</text>
<text x="68.3" y="162.3">GND</text>
<text x="68.3" y="164.8">3.3V</text>
<text x="68.3" y="167.3">EN</text>
<text x="94.1" y="167.3">RX</text>
<text x="94.1" y="164.8">D8</text>
<text x="94.1" y="162.3">D7</text>
<text x="105.1" y="167.1">+3.3V_2</text>
<text x="21.8" y="171.1">C1</text>
<text x="35.5" y="172.4">R20</text>
<text x="68.3" y="169.9">RST</text>
<text x="68.3" y="172.4">GND</text>
<text x="92.7" y="172.4">GND</text>
<text x="94.4" y="169.9">TX</text>
<text x="135.1" y="169.9">GND</text>
<text x="20.6" y="176.5">10uF</text>
<text x="35.5" y="175">68K</text>
<text x="68.3" y="175">VIN</text>
<text x="92.4" y="175">3.3V</text>
<text x="58.9" y="183.8">GND</text>
<text x="102.1" y="183.8">GND</text>
<text x="31" y="186.4">GND</text>
</g>
<g font-size="1.3" fill="#a90000">
<text x="170.7" y="29.1">1</text>
<text x="183.4" y="29.1">6</text>
<text x="170.7" y="34.2">2</text>
<text x="183.4" y="34.2">4</text>
<text x="183.4" y="31.6">5</text>
<text x="73.6" y="41.8">1</text>
<text x="27.2" y="43">3</text>
<text x="50.1" y="43">4</text>
<text x="73.6" y="44.3">2</text>
<text x="73.6" y="46.9">3</text>
<text x="139" y="46.9">1</text>
<text x="156.1" y="46.9">16</text>
<text x="27.2" y="48.1">1</text>
<text x="50.1" y="48.1">2</text>
<text x="139" y="51.9">3</text>
<text x="156.1" y="51.9">14</text>
<text x="54.1" y="59.2" transform="rotate(-90 54.1 59.2)">1</text>
<text x="73.6" y="58.3">1</text>
<text x="53.9" y="60.5">3</text>
<text x="54.1" y="64.2" transform="rotate(-90 54.1 64.2)">2</text>
<text x="73.6" y="60.8">2</text>
<text x="73.6" y="63.4">3</text>
<text x="73.6" y="65.9">4</text>
<text x="131.3" y="68.4">6</text>
<text x="144" y="68.4">1</text>
<text x="131.3" y="73.5">4</text>
<text x="144" y="73.5">2</text>
<text x="222.2" y="95.1">1</text>
<text x="222.2" y="97.7">2</text>
<text x="222.2" y="100.2">3</text>
<text x="222.2" y="107.8">1</text>
<text x="222.2" y="102.7">4</text>
<text x="222.2" y="110.4">2</text>
<text x="222.2" y="112.9">3</text>
<text x="222.2" y="115.4">4</text>
<text x="64" y="138.3">1</text>
<text x="64" y="140.8">2</text>
<text x="64" y="143.4">3</text>
<text x="99" y="143.4">28</text>
<text x="99" y="140.8">29</text>
<text x="99" y="138.3">30</text>
<text x="64" y="145.9">4</text>
<text x="64" y="148.5">5</text>
<text x="99" y="148.5">26</text>
<text x="99" y="145.9">27</text>
<text x="64" y="151">6</text>
<text x="64" y="153.5">7</text>
<text x="99" y="153.5">24</text>
<text x="99" y="151">25</text>
<text x="63.4" y="161.2">10</text>
<text x="64" y="156.1">8</text>
<text x="64" y="158.6">9</text>
<text x="99" y="161.2">21</text>
<text x="99" y="158.6">22</text>
<text x="99" y="156.1">23</text>
<text x="63.4" y="163.7">11</text>
<text x="63.4" y="166.2">12</text>
<text x="99" y="166.2">19</text>
<text x="99" y="163.7">20</text>
<text x="63.4" y="168.8">13</text>
<text x="63.4" y="171.3">14</text>
<text x="63.4" y="173.9">15</text>
<text x="99" y="173.9">16</text>
<text x="99" y="171.3">17</text>
<text x="99" y="168.8">18</text>
</g>
<g font-size="1.3" fill="#0000c2">
<text x="44.4" y="31.9">| 230VAC N</text>
<text x="44.4" y="34">| 230VAC L</text>
<text x="14.1" y="46.7">Mains Input</text>
<text x="61.5" y="43.1">Boiler N</text>
<text x="61.6" y="67.3">Boiler L</text>
<text x="233.6" y="97.2">SSD1306/u8g2 compatible 128*64 i2c display</text>
<text x="173.4" y="108.2">noise filter</text>
</g>
<g font-size="1.3" fill="#0f0f0f">
<text x="191.7" y="31.6">ZERO_CROSS</text>
<text x="86.3" y="41.8">230VAC_N</text>
<text x="53.3" y="43.1">Line N</text>
<text x="86.3" y="46.9">230VAC_L</text>
<text x="53.3" y="48.1">Line L</text>
<text x="55.9" y="58.3">G</text>
<text x="55.9" y="55.8">MT1</text>
<text x="55.9" y="65.9">MT2</text>
<text x="90.1" y="60.8">TRIAC_G</text>
<text x="156.2" y="68.5">GATE_DRIVE</text>
<text x="87.6" y="73.5">LOAD_L</text>
<text x="163.8" y="100.2">I2C_SCL</text>
<text x="163.8" y="102.7">I2C_SDA</text>
<text x="47" y="138.3">CT1</text>
<text x="104.1" y="138.3">AUX_GPIO</text>
<text x="105.4" y="140.8">I2C_SCL</text>
<text x="105.4" y="143.4">I2C_SDA</text>
<text x="105.4" y="156.1">ZERO_CROSS</text>
<text x="105.4" y="158.6">ONE_WIRE</text>
<text x="105.4" y="161.2">GATE_DRIVE</text>
<text x="27.9" y="163.7">CT2</text>
<text x="52" y="163.7">+3.3V_3</text>
</g>
<g font-size=".8" fill="#840000">
<text x="76.3" y="174.6">RST</text>
<text x="85.8" y="174.6">FLASH</text>
</g>
<g font-size=".6" fill="#006464">
<text x="51.8" y="59.1" transform="rotate(-90 51.8 59.1)">A1</text>
<text x="54.2" y="58.2">G</text>
<text x="51.8" y="64.1" transform="rotate(-90 51.8 64.1)">A2</text>
</g>
</svg>
